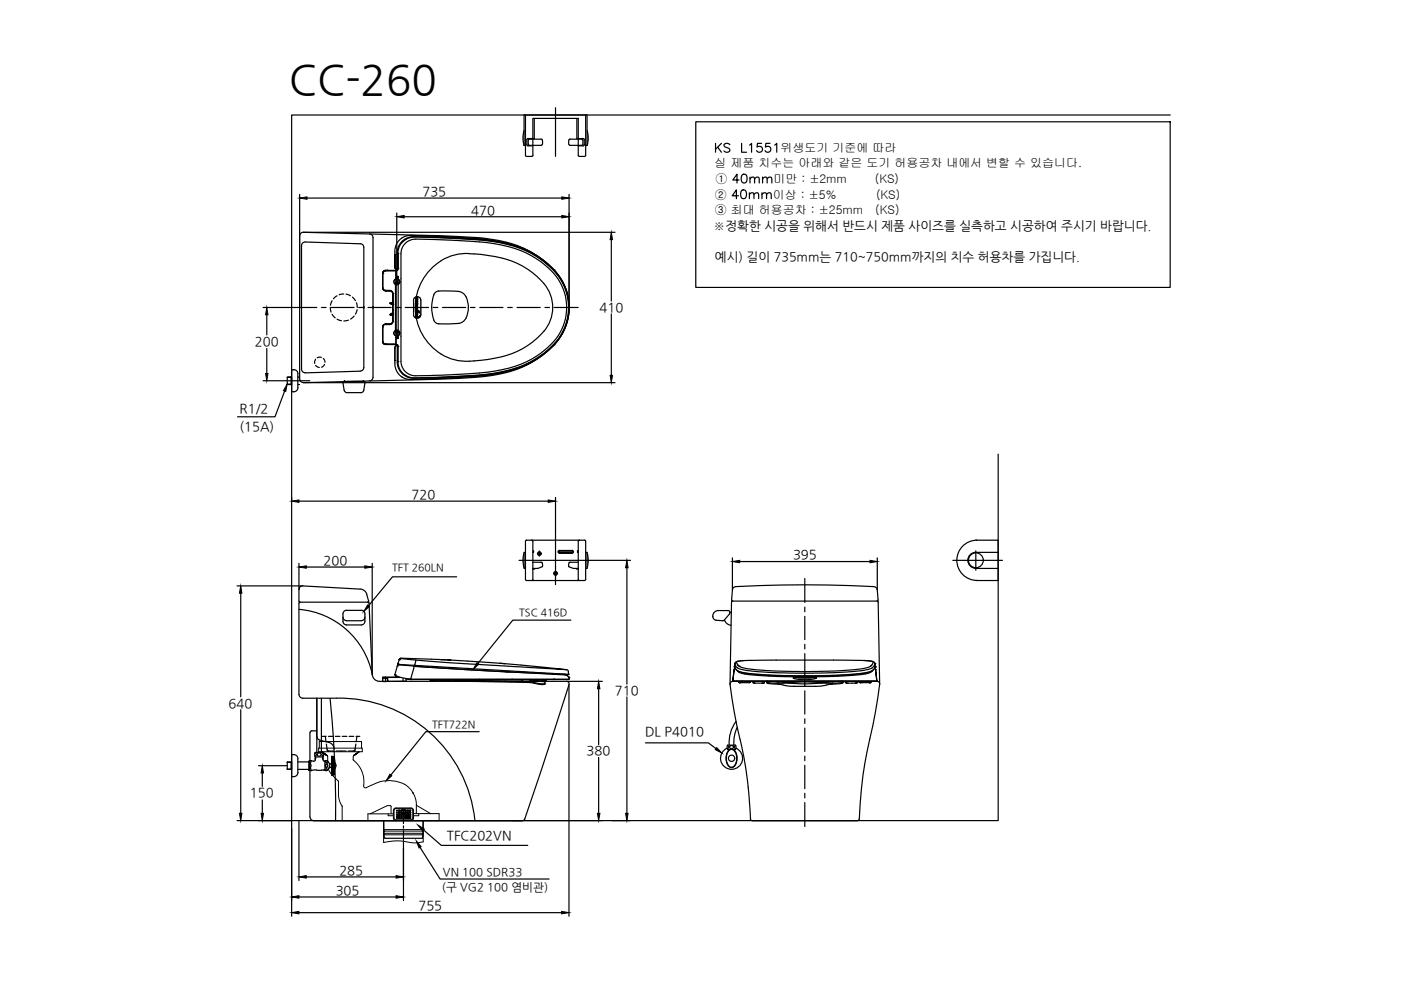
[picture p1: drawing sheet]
<svg xmlns="http://www.w3.org/2000/svg" width="297mm" height="210mm" viewBox="0 0 297 210" stroke-linecap="round" stroke-linejoin="round" font-family="sans-serif">
<!-- layer: 0 -->
<g fill="none" stroke="#000" stroke-width=".25">
<path d="M63.5 41.2v23.9M64.4 49.3h66M65.1 42h54M81.1 58h.1M81.1 58v3M81.2 58v3M81.7 57.4l-.4 .1-.2 .5M81.7 57.4h.1M81.7 57.3v.1M81.7 57.4h2.2M81.7 57.3a.62 .62 0 0 0-.6 .6M81.7 57.4l-.4 .3-.1 .3"/>
<path d="M81.7 57.3a.62 .62 0 0 0-.6 .7M82 57.3h-.3h.5M82.1 57.3h.1M82.2 57.3h.1M82.2 57.3h-.2M83.7 56.4v-2.4v2.5M83.7 56.4h.1M83.7 54h.1M83.9 57.4l.1-.1v1.3M83.9 57.4l.1 1.2M83.9 57.1l.2 .1M84 58.8v1"/>
<path d="M84 57.3l-2.3 .1M84 58.8h.1M84 58.6h.3l.1 .4M84 58.8h.2M84.1 59.9l.2 .1M84.1 57.2h.2M84.1 45.2v14.5M84.2 58.7l-.2 .1M84.2 57l.1 .2h-.2M84.2 57v-3.4a3.5 3.5 0 0 1 4.1-3.4l5.9 .2a78.6 78.6 0 0 1 13.6 1.4 18.4 18.4 0 0 1 11.5 8 12.4 12.4 0 0 1 1.3 5.4M84.2 58.8v1h-.2v.1v-.1M84.2 58.8h.2"/>
<path d="M84.2 57h-.4l-.1-.6 .1 .6 .3 .2M84.2 57h.2M84.2 57.3h-.2M84.3 60h.1M84.4 58.6h-.2M84.4 53.7v3.2zM84.4 56.9h.1M84.4 56.9l-.1 .4zM84.4 53.7h.1M84.4 58.7l-.4 .1M84.4 58.7l-.2 .1M84.4 58.7h.1"/>
<path d="M84.4 58.6h.1M84.4 59v12.4v.3l-.5 .2 .1 1.2M84.4 59.8h-.2l.1 .2M85.7 46h33.4M85.9 51.6a3.2 3.2 0 0 1 2.2-.9l11.2 .4a44.4 44.4 0 0 1 11 2 15.8 15.8 0 0 1 9.1 8.2 11.1 11.1 0 0 1-3.9 13 22 22 0 0 1-12.3 4.6l-7.5 .6-7.6 .2a3.1 3.1 0 0 1-3.1-3.1v-22.8a3.1 3.1 0 0 1 .9-2.2zM86.1 50.7l1.3-.4a127.4 127.4 0 0 1 18.9 1.2 18.8 18.8 0 0 1 12.8 8.1 11.5 11.5 0 0 1-3.6 15.2 22.9 22.9 0 0 1-12.5 4.6 179.5 179.5 0 0 1-16 .6 3.4 3.4 0 0 1-2.6-3.3M86.1 50.7a3.5 3.5 0 0 0-1.7 3M86.1 50.7l-.9 .8M87.1 49.9h.2h-.2a3.4 3.4 0 0 0-3.4 4.1M87.3 49.9l14.4 .8M87.3 49.9h.1M101.7 50.7h.1"/>
<path d="M101.7 50.7a35.5 35.5 0 0 1 6.9 1.2M108.6 51.9h.1M108.6 51.9a19.7 19.7 0 0 1 8.9 5.3M117.5 57.3h.1M117.5 57.3a11.5 11.5 0 0 1 0 15.8M117.5 57.3a11.5 11.5 0 0 1 3.2 7.9M120.7 41.2v23.8M129.6 50.8v13M55.8 65.2h6.2M56.6 66.7v4.3M56.6 73.9v5.3M81.1 72.4a.62 .62 0 0 0 .6 .6"/>
<path d="M81.1 61h.1M81.1 72.4h.1M81.1 72.4l.2 .4 .4 .2M81.1 69.3h.1M81.1 61l.1 .4 .5 .3M81.1 69.3v3.1M81.1 61l.2 .4 .4 .2M81.2 69.3v3.1M81.2 72.4l.2 .4 .3 .1M81.2 61l.2 .4 .3 .2M81.7 73h.1M81.7 72.9v.1"/>
<path d="M81.7 68.7l-.4 .2-.2 .4M81.7 68.7h.9h-.9M81.7 68.7h.1M81.7 68.7v.1M81.7 61.7h.9h-.9M81.7 61.7l.9-.1a.72 .72 0 0 1 .7 .7M81.7 61.7h.1M81.7 73h2.3M81.7 72.9h2.2M81.7 68.8h.9M81.7 68.8l-.4 .3-.1 .2M82 73h.1"/>
<path d="M82.1 73h.1M82.2 73h.1M82.6 68.7h.1M82.6 61.7a.58 .58 0 0 1 .7 .6M82.6 61.7h.1M82.6 61.6v.1M82.7 61.6l.5 .4M82.7 66.8h.1M82.8 66.7h.1M82.7 64.3h.1M82.7 64.2h.1M82.7 66.7v.1"/>
<path d="M82.8 64.3l.5 .3M82.8 64.4l.3 .2M82.8 66.8h.1M82.8 64.3h-.1M82.8 66.7v.1M82.8 66.8h-.1M82.8 64.3h.1M82.8 66.6l-.1 .1M82.8 64.3l.5 .2M82.8 66.6h.1M82.8 66.8h.4M82.8 64.2h-.1"/>
<path d="M82.8 64.2h.1M82.8 66.8h.3M82.8 64.2v.1M82.8 64.2h.3M82.8 64.2l-.1 .1M83.1 66.4h.1M83.1 64.6h.1M83.1 66.4l-.3 .2M83.1 64.2h.1M83.1 68.5l.2-.4-.2 .4-.4 .2M83.1 61.9l.2 .4M83.1 64.2h-.3h.3"/>
<path d="M83.1 66.8h.1M83.2 64.2h.1M83.2 66.8h.1M83.2 64.3v.1M83.2 64.3h.1M83.2 66.7l-.1 .1M83.2 66.7v.1M83.2 66.8h-.1M83.2 64.2v.1M83.2 66.6v.1M83.2 64.4h.1M83.2 66.7h.1"/>
<path d="M83.2 66.4h-.1M83.2 66.4h.1M83.2 64.6h.1M83.2 66.6h.1M83.3 68.1h.1M83.3 68.1l-.1 .3M83.3 66.4h.1M83.3 65.7h.1M83.3 62.3l-.1 2.1M83.3 64.8v.8M83.3 64.6h.1M83.3 62.3h.1"/>
<path d="M83.3 63.9v4.2M83.3 64.3v.1M83.3 66h.1M83.3 66.4l-.5 .3M83.3 66.6h-.1M83.3 68.1a.59 .59 0 0 1-.7 .6M83.3 68.1l-.2 .4-.5 .2M83.3 62.3v5.8M83.7 73.9v3a3.4 3.4 0 0 0 1.6 3.1M83.7 76.4h.1M83.7 73.9h.1M83.8 60.1v10.2"/>
<path d="M83.9 70.3l.1 .1M83.9 60.1h.1M83.9 60.1v10.2M84 71.6h.1M84 71.6l.2 .1M84 70.3v.1zM84 70.5v1.1M84 73.1h.3l.1 .4M84 71.8v1.3M84 70.4h.1M84 60h-.1v.1M84 60h.4"/>
<path d="M84 70.3h.4l-.4 .1M84.1 73.2h.1M84.1 73.2l-.3 .1-.1 .6M84.1 73.2l-.2 .1M84.1 73.2h.2l-.1 .1M84.1 70.4l-.1 .1h.2v1M84.1 70.4l-.1 .1M84.1 73.2h.2M84.1 71.7h.1M84.1 60h.3M84.1 71.7h.3M84.2 60h.2"/>
<path d="M84.2 71.7h.2M84.2 71.5l.2 .2M84.2 73.1l.2 .4M84.2 73.3h.1M84.2 73.3l-.4 .1-.1 .5M84.2 71.5l-.2 .1 .1 .1M84.2 71.5h.2M84.3 70.4l-.1 .1h.2M84.3 70.4h.1M84.3 70.4h-.2M84.4 73.5v3.2M84.4 76.7h.1"/>
<path d="M84.4 73.5h.1M84.4 76.7v.1M84.4 71.7h.1M84.4 60.1h-.4v10.2h.4M84.4 70.4h.1M85.2 79.9l.1 .1M86 79.6l.2 .1M108.6 78.5a45.5 45.5 0 0 1-11.7 1.6l-9.6 .4M108.6 78.5h.1M117.4 73.1a21.9 21.9 0 0 1-14 6.3l-6.2 .5-6.9 .2a9 9 0 0 1-4-.2 3.5 3.5 0 0 1-2.1-3.1v-3.5M117.5 73.1h.1M117.5 73.1a19.7 19.7 0 0 1-8.9 5.4"/>
<path d="M120.6 65.2l-.1 1.5a11.6 11.6 0 0 1-3.1 6.4M120.7 65.2a11.5 11.5 0 0 1-3.2 7.9M129.6 66.5v13.1M55.8 80.7h5M60.4 82.9l-2.1 5.5h-7.9M64.4 81.1h66M85.3 80l.9 .4 .8 .1M87 80.5h.1M87.1 80.5h.2M87.3 80.5h.1M63.4 119.4v5.5M78.9 119.4v23.5"/>
<path d="M126.4 118.8h7.3M155.3 118.3v6.7M156.8 119.1h27.7M186 118.3v6.7M50.3 124.2h13.8M51 125.8v21.9M63.4 129.2a17.3 17.3 0 0 1 15.6 14.3 1.56 1.56 0 0 0 1.5 1l39.9 .1 .2 .6-6.1 19-3.2 9.4-.5 .4M63.6 127.7l-.2 .2v19.3a.77 .77 0 0 0 .8 .8h7.2M64.2 124.2l12.1 .7M64.2 124.2l-.4 .1-.4 .5v2.6l.2 .3h14.4M64.9 120.2h12.5M76.4 124.9a1.56 1.56 0 0 1 1.4 1.1"/>
<path d="M77.8 126l.3 1.4M78 127.7l.3 .2 .6 15.1M78.2 127.4l-.3 .3M84.6 139.9h.1M84.6 139.8h.1M84.6 139.9l-.2 .9M84.6 139.8l.4-.2 10 .3M84.7 139.7l-.1 .1M84.7 139.7l-.1 .2M84.7 139.7h.1M85 139.6h.1M85 139.6l3.1 .4"/>
<path d="M85 139.6l-.3 .1M88.1 140l7.6 .5 24.4 1.5-13-1.3M88.1 140l-.2 1.1M93.6 139.9l-.1-.1 2.1 .2-.6-.1M95.6 140l11.5 .7M96.8 122.3h-13.6l-5.1 6.1M132.9 120.4v24.7M155.1 127.2l.2 .2-.2 .3-.3 17.4a126.4 126.4 0 0 0 2.8 14.6l.9 6.2 .6 7.7M155.3 127.4h30.7M156 124.4a266.6 266.6 0 0 1 29.5 0l.4 .4 .1 .3 .2 2.1M156.1 124.4a.77 .77 0 0 0-.8 .7l-.2 2.1M186 127.4l.2 .3 .3 17.4"/>
<path d="M186.2 127.2l-.3 .2M51 150.5v21.9M66.1 155h1.1M66.1 154.9l-.4 .4v17.9a.77 .77 0 0 0 .8 .8M67.2 148v8.2M67.2 156.2a.77 .77 0 0 0 .6 .7M67.8 156.9l1.9 .5a1.56 1.56 0 0 1 1.1 1.4M70 148.1a226.7 226.7 0 0 1 1.1 25.9M71.4 148a28.9 28.9 0 0 1 29.3 26M81.1 143.8v.7zM81.1 143.7h.1M81.1 143.8h.1"/>
<path d="M81.1 143.7h.7M81.1 144.5h.6M81.2 143.7l-.1 .1M81.7 143.7h.1M81.7 143.7l-.6 .1M81.7 143.6v.1M81.9 143.7h.1M82 143.7h-.3h.3M82 143.7l-.3 .1v.7M82 143.7l.2 .2M82 143.8l.1 .1M82 143.7h.1"/>
<path d="M82.2 143.9v.4M82.2 144.5h.1M82.2 144.5h-.5M82.2 144.3v.2M82.2 144.3h.1M82.2 143.9v.6M83.7 143l.3 .3 1 .3 2.1 .4M83.7 143h.1M83.9 143.6h.1M83.9 143.5h.1M83.9 143.5v.1M83.9 143.3v.2"/>
<path d="M84 143.6h.1M84 143.4l-.1 .1M84.2 141.2l.4-.2 7.1 .5M84.2 141.2l-.5 1.8M84.3 141.2h.1M84.3 143.5l-.3 .1M84.4 140.8l-.2 .4M84.4 140.8h.1M84.4 140.8l3.5 .3M84.4 140.6v.2M84.5 143.6h-3.4M84.8 143.6l-3.7 .1"/>
<path d="M85.5 144.4l-3.3 .1M85.5 143.8v.6M86.5 144l.5 .1M86.9 144.1l-.8-.1v.4h-.6M87 144.1h.1M87 144.1h.3h-.2M87.1 144.1h.1M87.9 141.1l32.6 1.9M87.9 141.1h.1M90.6 141.5l11.1 .6M91.2 144.1h.1M91.2 144.1v.1"/>
<path d="M91.2 144.2h2.6v.2M91.2 144.2l.1 .1M91.3 144.3l2.5 .1M91.3 144.3h.1M91.4 144.3h.1M91.7 141.5l-3.9-.2-.7 2.7M91.7 141.5h.1M91.7 141.5l9.9 .6M93.8 144.4h.1M93.9 144.4l17.7 .3M95.1 144.1l.3 .2M95.2 144.2h-1.4l1.4 .1"/>
<path d="M95.5 144.3h.8M96.5 144.3l15.4 .2 3.6 .5M96.6 144.2l18.9 .4M96.7 144.1l-.4 .2M96.7 144.1h.1M101.6 142.1l5.6 .3M101.7 142.1l6.3 .4M105.6 144.1l5 .1M106 140.6l1.1 .1M108 142.5l-.8-.1 12.4 .6M108 142.5l12 .6M109.9 142.3l.1 .3"/>
<path d="M110.6 144.1l.2 .3 .7 .1M111 142.5l-.1 .1M111.1 142.4l-.1 .1M111.6 144.7h.3M111.8 144.7h.1M111.8 144.7h.2M111.9 144.7h.1M111.9 144.5h.3M112.2 144.5h.1M112.5 144.2l2.1 .1 1.1-.1-.2 .4M112.6 144.1l-.4 .4M115.5 145h.1"/>
<path d="M115.5 144.6l-.2 .5-3.2-.4M115.7 144.2h.1M115.8 144.1h.1M117.5 144h.1M117.5 144v.1M119.6 143l.4 .1M119.6 143h.1M119.6 143l.5 .1M119.7 143h.1M120 143.1h.1M120.1 143.1h.1M120.1 143.1l.3 .3"/>
<path d="M120.2 142l.3 .3M120.2 144.5h7.5M120.4 143h.1M120.4 143.4l.2 .3M120.4 143.4h.1M120.5 143h.1M120.5 142.3v.7M120.6 143.7h.1M120.6 145.2v49.1M120.6 143.7l.1 .3h-33.6M120.7 144l-33.4 .1M126.9 146v11.9"/>
<path d="M132.9 147.8v24.6M136.8 157.5h13.4l1.6 1.2M155.3 144.5h30.7l.4 .1 .1 .5M155.3 144.5l-.4 .1-.1 .5M155.4 144.4l.2-2.4-.2 2.4M155.4 144.4h.1M155.4 144.4v.1M155.4 144.4h30.5M155.4 144.5h.1M155.7 141.4h.1M155.7 141.4l.3 .5 .6 .5 1.7 .4 5.6 .4 6.7 .2M155.8 140.7l.3 .7a3.4 3.4 0 0 0 2.2 .8l4.6 .4 5.8 .1 7.7-.1 4.5-.2a7.6 7.6 0 0 0 4.2-1l.4-.7 .1 .7"/>
<path d="M155.8 140.7h.1M155.8 140.7l-.1 .7 .1-.7M155.8 141.7l-.2 .3 .3-.3M156.1 152.9a7.5 7.5 0 0 0-1.5 5.1M156.3 154.2l-.6 1.8-.1 2M156.4 142.3a4.5 4.5 0 0 0 3 .8l6.8 .4 4.4-.1M156.5 144.5l.1 .2M156.6 144.7h.1M156.7 144.7h.2M156.7 141.3h.1M156.8 144.7h.1M156.9 144.7h.1"/>
<path d="M156.9 144.7h2M157.6 140.1l-1.4 .2-.4 .4M158.8 144.7h.1M159.2 140h24.1l1.8 .3-.1 .4-.4 .5a4.8 4.8 0 0 1-2.9 .7l-5.1 .4-4.9 .1-7.1-.1-3.9-.3a10.4 10.4 0 0 1-4-.7M159.2 140l-1.9 .1-1.1 .2 .1 .5 .4 .5M159.2 140h.1M159.3 144.5l-.4 .2M159.5 144.5l.4 .3M159.7 144.8h.1M159.9 144.8h.1M159.9 144.8h1.9M161.8 144.8h.1"/>
<path d="M162.2 144.5l-.4 .3M162.5 144.5h.1M162.5 144.5v.1M162.5 144.7l1.9 .2 5.6 .1 6.9-.1 1.8-.2M162.5 144.7h.1M162.6 144.7l.5 .2 1.9 .2M163.1 144.5l1.7 .1M164.8 144.6h.1M165 145.1l3.4 .4M165 145.1h.1M168.2 143.5l.4 .1a.21 .21 0 0 1-.3 .2 .21 .21 0 0 1-.1-.3zM168.5 143.9l1.5 .2h1.7l1.1-.2"/>
<path d="M168.6 143.6h4l-1.1 .2zM170.6 143.4l2.4 .1M176.1 145.1h.2M176.1 145.1l-2.4 .4h-5.5M176.3 145.1h.1M178.2 144.5l-3.3 .2-3.5-.1-5 .1-1.6-.1M178.2 144.5h.1M178.7 144.6l-.2 .3-2.2 .2M178.8 144.5l-.1 .2M179.1 144.5l.4 .3M179.3 144.8h.1M179.5 144.8h.1"/>
<path d="M179.5 144.8h1.9M181.3 144.8h.1M181.4 144.8h.1M181.6 144.8h.1M181.6 144.8h-.2M181.8 144.5l-.2 .3M182 144.5l.2 .2M182.2 144.7h.1M182.2 144.7h.2M182.4 144.7h.1M182.4 144.7h2M183.2 140l1.9 .3 .4 .4"/>
<path d="M184.5 144.7h.1M184.4 144.7h.1M184.6 144.7h-.1M184.8 144.5l-.3 .2M184.9 142.3a4.5 4.5 0 0 1-3 .8l-8.9 .4M185.4 141.7l.2 .3M185.5 140.7h.1M185.5 140.7l.1 .7M185.6 141.4a2.29 2.29 0 0 1-2.2 1.3l-4.3 .4-6.4 .2-8-.1-6.8-.5a2.24 2.24 0 0 1-2.2-1.3M185.6 141.4l-.8 .9-1.8 .5-5.5 .4-6.9 .2M185.6 141.4h.1M185.6 142l.3 2.4z"/>
<path d="M185.6 142h.1M185.8 144.5h.1M185.9 144.4v.1M185.9 144.4h.1M185.9 144.4l-.1 .1M186.5 145.1a186.7 186.7 0 0 1-3.1 16.7 94.1 94.1 0 0 0-1.2 11.8M50.3 174h11.5M54.8 162.3h6M55.6 163.9v2.8M55.6 169.6v2.8M61.8 174.1v20.2M63.4 174.1v12.6"/>
<path d="M66.5 174h61.2M81.4 174v1.9h.1M81.4 177h.2M81.4 176.7h.1M81.4 177l.1 .7h8l.2-.5v-.2h-.2M81.6 176.2h-.2v.5M85.5 178.5v8.2M89.5 176.2h.2v.5h-.2M89.7 174v1.9h-.2M89.8 176l3.8 3.2h18.3M126.9 160.6v11.8M129.7 174h4"/>
<path d="M159.1 173.6l.4 .4h22.3l.4-.4M63.4 193.5h55.7M64.9 185.9h19.1"/>
<circle cx="84.1" cy="59.7" r=".62"/>
<circle cx="84.1" cy="70.6" r=".62"/>
<circle cx="172.9" cy="143.7" r=".2"/>
</g>
<!-- layer: 3 -->
<g fill="none" stroke="#000" stroke-width=".25">
<path d="M147.5 25.8h100.6v35.1h-100.6zM63.5 50v30.3l.3 .6 .5 .2M63.5 50l.3-.5 .5-.2 29 .7 8.3 .4a23.5 23.5 0 0 1 15.6 6.6 11.4 11.4 0 0 1-.8 17.2 22.5 22.5 0 0 1-14 5.7l-9.1 .5-29 .7M77.1 52.4a.74 .74 0 0 0-.7-.7l-11.7-.4-.4 .1-.3 .3-.1 26.6 .3 .5 .5 .2M77.1 52.5v25.4a.77 .77 0 0 1-.7 .8M78.3 49.6a.77 .77 0 0 1 .8 .8v29.6a.77 .77 0 0 1-.8 .8M99.5 53.8h1M99.5 53.8a11.3 11.3 0 0 0-11 14.6 11 11 0 0 0 12 8.1l3.1-.3 3-.6M100.5 53.8l.8 .1a19.8 19.8 0 0 1 14 6.2 8 8 0 0 1-1.5 11.6 16.7 16.7 0 0 1-7.2 3.9M66.9 76.2l-.2 .8M66.9 77.5l.8 .4M68.1 75.8l-.8 .1"/>
<path d="M68.5 76l.3 .4 .1 .4M68.8 77.3l-.6 .6M76.4 78.7l-11.7 .4M97.2 61.8l-3.6-.1a1.43 1.43 0 0 0-1.8 1.3 7.8 7.8 0 0 0 .3 5.2l.9 .5 4.2-.1a2.47 2.47 0 0 0 2-2.5 4.2 4.2 0 0 0-1.2-4.1l-.8-.2M61.8 175.7v15.2M85.5 179.9v11M89.1 179.7l4.2 6.7h23.1M63.4 190.2h20.6"/>
<circle cx="84.1" cy="59.7" r=".62"/>
<circle cx="84.1" cy="70.6" r=".62"/>
<circle cx="85.6" cy="172" r=".46"/>
</g>
<!-- layer: 2 -->
<g fill="none" stroke="#000" stroke-width=".25">
<path d="M151.7 30.4v1.9M152.2 31.2l.8 1.1M153 30.4l-1.3 1.2M154.7 30.7a.7 .7 0 0 0-.6-.3 .7 .7 0 0 0-.6 .4l.2 .3 .9 .4 .1 .5a.81 .81 0 0 1-1.2 0M156.7 38.2h-1.3l.9-1.3v1.9M157.2 30.4v1.9h1.1M157.4 37a.62 .62 0 0 1 .9 .3 .95 .95 0 0 1-.6 1.5 1.19 1.19 0 0 1-.3-1.8zM158.9 30.8l.4-.4v1.9M159 37.9l.5-.4 .4 .1 .1 1.2M159 37.5v1.3M160 37.9l.4-.4 .5 .1 .1 1.2M161.5 30.4h-.9l-.1 .8a.66 .66 0 0 1 1 0 .66 .66 0 0 1-.1 1 .66 .66 0 0 1-1-.3"/>
<path d="M161.7 37.9l.4-.4 .5 .1 .1 1.2M161.7 37.5v1.3M162.7 37.9l.4-.4 .4 .1 .1 1.2M163.3 30.4h-.9l-.1 .8a.65 .65 0 0 1 1 0 .65 .65 0 0 1-.1 1 .65 .65 0 0 1-1-.3M164.2 30.8l.5-.4v1.9M156.6 41.5h-1.4l.9-1.2v1.8M157.3 40.3a.61 .61 0 0 1 .9 .3 .94 .94 0 0 1-.6 1.5 1.19 1.19 0 0 1-.3-1.8zM158.9 41.2l.4-.3 .5 .1 .1 1.1M158.9 40.9v1.2M159.9 41.2l.4-.3 .4 .1 .2 1.1M161.6 41.2l.4-.3 .4 .1 .1 1.1M161.6 40.9v1.2"/>
<path d="M162.5 41.2l.5-.3 .4 .1 .1 1.1M68.4 156.1h.8M69 156.1l.1 1.2M69.2 157.8l.2 1.3 .4 .1h1M69.4 159v.2h.2M69.6 156.1h1M71.1 156.1h1M71.3 159.2h2.1M72.6 156.1h.9M74 156.1h1M75.3 159l-.1 .2h-.2M75.4 157.8l-.1 1.2-.2 .2h-1.2"/>
<path d="M75.5 156.1h.8M75.7 156.1l-.2 1.2"/>
</g>
<!-- layer: 5 -->
<path d="M70 65.2l.2 1M70.4 63.8l-.3 .9M70.4 66.6l.7 .8M71.4 62.7l-.7 .7M71.5 67.7l.9 .3M72.9 62.3l-1 .2M73.4 62.4l.9 .3M73.9 67.9l-1 .2M74.7 63l.7 .8M75.1 67l-.8 .6M75.6 64.2l.1 1M75.7 65.7l-.3 .9" fill="none" stroke="#000" stroke-width=".25"/>
<!-- layer: 0 -->
<g fill="#000" stroke="#000" stroke-width=".21">
<path d="M63.5 42l1.6-.3v.5zM84.1 46l1.6-.3v.5zM119.1 45.7l1.6 .3-1.6 .2zM119.1 41.7l1.6 .3-1.6 .2zM129.6 49.3l.3 1.5h-.5zM56.6 65.2l.2 1.5h-.5zM56.3 79.2h.5l-.2 1.5zM129.4 79.6h.5l-.3 1.5zM60.9 81.4l-.3 1.6-.5-.2zM63.4 120.2l1.5-.2v.5zM77.4 120l1.5 .2-1.5 .3zM155.3 119.1l1.5-.3v.5z"/>
<path d="M184.5 118.8l1.5 .3-1.5 .2zM51 124.2l.3 1.6h-.5zM77.9 128.3l.4 .3-1.2 1zM132.9 118.8l.3 1.6h-.6zM126.9 144.5l.3 1.5h-.5zM152 158.5l1 1.2-1.4-.8zM50.8 172.4h.5l-.3 1.6zM55.4 172.4h.5l-.3 1.6zM55.6 162.3l.3 1.6h-.5zM88.6 174.9l1.4 .9-.4 .4zM126.7 172.4h.5l-.3 1.6zM132.6 172.4h.6l-.3 1.6z"/>
<path d="M61.8 193.5l1.6-.3v.6zM63.4 185.9l1.5-.2v.5zM84 185.7l1.5 .2-1.5 .3zM119.1 193.2l1.5 .3-1.5 .3z"/>
</g>
<!-- layer: 6 -->
<g fill="none" stroke="#000" stroke-width=".25">
<path d="M248.1 24.4h-186.3v149.6h149.8v-77.7M154.2 158.6a2.34 2.34 0 0 0-.9 3.6 2.34 2.34 0 0 0 3.6 0 2.34 2.34 0 0 0-.8-3.6M154.2 158.1l.3 .3-.3 .4M154.3 158h1.6M154.3 158.9h.4M154.3 158l-.2 .4 .2 .5M154.4 159.2a.91 .91 0 0 1 1-.4 .91 .91 0 0 1 .7 .8 2.64 2.64 0 0 1-.6 3 .97 .97 0 0 1-1.3-.7 2.98 2.98 0 0 1 .2-2.7zM154.5 159.2a.86 .86 0 0 1 .9-.2 .86 .86 0 0 1 .6 .7 2.43 2.43 0 0 1-.7 3 1.3 1.3 0 0 1-1.3-1.5l.1-1.2zM155.9 158l.1 .7-.1 .2h-.4M156 158.1l-.3 .3 .3 .4"/>
<circle cx="155.1" cy="158.4" r=".38"/>
<circle cx="155.1" cy="160.8" r=".67"/>
</g>
<!-- layer: 1 -->
<g fill="none" stroke="#000" stroke-width=".25">
<path d="M117.8 22.8v10.4M61.1 80.7h4.6M61.8 105.5v.7M63.4 106.3h52.8M110.1 118.8h16.2M113.9 117.4h.9M114.3 116.8v1.1M117.8 105.5v8.1M117.8 113.6v10.4M202 118.8h10.5M206.9 116.8v4.1M117.4 121.6h.8"/>
<path d="M68.2 159.4l1.1 .8-1-.8M76.1 159.4l-1.1 .8M75 160.2l1.1-.8-1.1 .8M87.6 168.1v.1"/>
<circle cx="84.6" cy="172.3" r=".12"/>
<circle cx="84.6" cy="172.6" r=".12"/>
<circle cx="84.6" cy="173.4" r=".12"/>
<circle cx="84.6" cy="173" r=".12"/>
<circle cx="84.6" cy="171.9" r=".12"/>
<circle cx="85.1" cy="171.9" r=".12"/>
<circle cx="85.1" cy="172.6" r=".12"/>
<circle cx="85.1" cy="172.3" r=".12"/>
<circle cx="85.1" cy="173" r=".12"/>
<circle cx="85.1" cy="173.4" r=".12"/>
<circle cx="85.6" cy="171.9" r=".12"/>
<circle cx="85.6" cy="172.6" r=".12"/>
<circle cx="85.6" cy="172.3" r=".12"/>
<circle cx="85.6" cy="173.4" r=".12"/>
<circle cx="85.6" cy="173" r=".12"/>
<circle cx="86" cy="172.6" r=".12"/>
<circle cx="86" cy="173" r=".12"/>
<circle cx="86" cy="171.9" r=".12"/>
<circle cx="86" cy="172.3" r=".12"/>
<circle cx="86" cy="173.4" r=".12"/>
<circle cx="86.5" cy="172.6" r=".12"/>
<circle cx="86.5" cy="171.9" r=".12"/>
<circle cx="86.5" cy="172.3" r=".12"/>
<circle cx="86.5" cy="173" r=".12"/>
<circle cx="86.5" cy="173.4" r=".12"/>
<circle cx="86.9" cy="172.3" r=".12"/>
<circle cx="86.9" cy="172.6" r=".12"/>
<circle cx="86.9" cy="173" r=".12"/>
<circle cx="86.9" cy="171.9" r=".12"/>
<circle cx="86.9" cy="173.4" r=".12"/>
</g>
<path d="M61.8 106.3l1.6-.3v.5zM116.2 106l1.6 .3-1.6 .2z" fill="#000" stroke="#000" stroke-width=".21"/>
<!-- layer: 4 -->
<g fill="none" stroke="#000" stroke-width=".25">
<path d="M111.1 27.7l-.2 1.6 .2 1.5M111.4 24.4v8.5l.3 .3h1l.3-.3M111.4 30.8h-.3v-6.4h13.4v6.4h-.3M111.7 29.6l.1 1.3h1.2M112.2 29.5h2.5M112.2 29.5l-.2 .2v.9l.2 .2M113 32.9v-7.8h9.6v7.8l.2 .3M113.3 25.1v4.3h-1.4l-.2 .2M114.7 29.5l.3 .4v.8M114.9 30.7l-.2 .1h-2.5M120.7 30.7l.2 .1M120.9 29.5h2.4"/>
<path d="M120.9 29.5a.9 .9 0 0 0-.3 1.2M122.3 25.1v4.3h1.4l.2 .2M123.3 29.5l.3 .2-.1 1-2.6 .1M123.9 29.6l-.1 1.3h-1.2M124.2 24.4v8.5l-.3 .3h-1.1M124.5 27.7l.2 1.6-.2 1.5M61.7 79.9v1.6M61.8 79.9l-.9 .1 .9-.1M61.8 80v1.5M62.3 78.4h-.5v4.7h.5M62.3 78.4a.86 .86 0 0 1 .9 .8M62.3 78.4h.1"/>
<path d="M63.1 79.2v3M63.1 79.9h.4M60.9 80v1.4M61.8 81.5l-.9-.1 .9 .1M62.3 83.1h.1M63.1 81.5h.4M63.2 82.2a.86 .86 0 0 1-.9 .9M111.1 117.2l-.2 1.6 .2 1.6M111.4 117.1h-.3v3.4h.3M111.6 114.5h12.3M111.7 114.5l-.3 .3v8l.3 .3 12.4-.1 .1-8.2-.3-.3M112.8 114.5l.2 .3"/>
<path d="M113 119.2h1.7l.2 .1 .1 .5-.1 .4-.9 .3h-1M113 116.8h.1v.3h-.1M113 114.8v8.1M118.5 116.9h2.8l.1 .1-.1 .2-2.7-.1zM118.6 117.3h2.7M118.6 117.3l-.3-.3 .3-.3h2.7a.3 .3 0 0 1 .3 .3 .3 .3 0 0 1-.3 .3M120.9 119.2h1.7M120.9 119.2l-.3 .4 .1 .6M122.6 116.8h-.2v.3h.2M122.8 114.5l-.2 .3v8l.2 .3M124.2 117.1h.3v3.4h-.3M124.5 117.2l.2 1.6-.2 1.6"/>
<path d="M206.9 117.1h4.7M206.9 114.5h4.7v8.6h-4.7M206.9 117.1a1.7 1.7 0 0 0-1.7 1.7 1.7 1.7 0 0 0 1.7 1.7M207.1 114.5a4.3 4.3 0 0 0-4.2 4.3 4.3 4.3 0 0 0 4.2 4.3M113 122.8l-.2 .3M113.4 120.5v.2h-.4M120.7 120.2l.9 .3h1M122.2 120.5v.2h.4M206.9 120.5h4.7M62.3 160h-.5v4.7h.5M62.3 160a.86 .86 0 0 1 .9 .9M66.8 159.7l.3 .3-.3 .3"/>
<path d="M67.2 159.5h-.3l-.2 .2 .2 .8M67.2 148v11.5h1.3l.1 .5-.1 .5M68.1 148v11.5M68.6 159.7l-.4 .3 .4 .3M60.9 163.1h.9M60.9 161.6v1.5M61.7 161.5v1.6M61.8 161.5l-.9 .1M63.1 161.5h2.4M63.1 160.9v2.9M63.2 163.8a.86 .86 0 0 1-.9 .9M65.5 161.4v1.9v-.2h-2.4"/>
<path d="M65.5 163.3l.4 .1 1.2-.1M65.6 163.3l.2-.4 .1 .5M65.7 162a.37 .37 0 0 1 .2 .3 .37 .37 0 0 1-.2 .4zM65.9 161.3l-.1 .5-.2-.5M66.9 160.5l-.1 .3M66.9 160.8l-.1 .2M68.4 160.5l.1 .3M68.4 160.8l.1 .2M68.5 161.1v-.6h-1.7l.1 .6a.62 .62 0 0 1-1 .1l-.4 .2M68.5 161l.3 .4M68.6 163.3h.3M68.6 163.3h-1.5"/>
<path d="M68.7 161.4l.1 .1M68.8 163.2h.1M68.8 161.5h.1M68.8 163.2l-.1 .1M68.8 163.2v.1M68.9 161.4l-.1 .1M69 161.3l.2 .4 .2-.4M69.1 162a.36 .36 0 0 1 .3 .3 .36 .36 0 0 1-.3 .4zM69.4 163.4l-.2-.4-.2 .4M69.6 161.5l-.4-.2-.3 .1v1.9l.3 .1 .4-.2M69.6 161.5l.3 .4M69.9 162v.7h.4"/>
<path d="M69.9 162.7l-.3 .4M69.9 162h.4M69.9 161.9v.1M70.4 164.3h.1M70.4 160.4h-.1l.1 3.9M70.4 160.4h.3M70.4 161.6h.3M70.4 163.2h.3M70.4 161.4h.3M70.4 160.5h.3M70.4 160.4v3.9M70.4 164.2h.3"/>
<path d="M70.4 164.3h.4M70.4 164h.3M70.4 164.1h.3M70.4 163.7h.3M70.4 163.8h.3M70.4 163.6h.3M70.4 163.9h.3M70.4 160.8h.3M70.4 160.7h.3M70.4 160.6h.3M70.4 163.4h.3M70.4 163.5h.3"/>
<path d="M70.4 163.3h.3M70.4 162.9h.3M70.4 163h.3M70.4 163.1h.3M70.4 162.4h.3M70.4 162.5h.3M70.4 162.6h.3M70.4 162.7h.3M70.4 162.8h.3M70.4 162.3h.3M70.4 162.2h.3M70.4 162.1h.3"/>
<path d="M70.4 162h.3M70.4 161.9h.3M70.4 161.8h.3M70.4 161.7h.3M70.4 161.5h.3M70.4 161.3h.3M70.4 161.2h.3M70.4 161.1h.3M70.4 161h.3M70.4 160.9h.3M70.7 160.4l.2 .1M70.7 160.4v3.9"/>
<path d="M70.7 164.3h.1M70.8 160.5l.2 1.9-.2 1.8v-3.7M71 161.7l.2 .6M71.2 162.3l-.2 .7"/>
<circle cx="114.4" cy="117.4" r=".39"/>
<circle cx="114.4" cy="117.4" r=".2"/>
<circle cx="206.9" cy="118.8" r="1.58"/>
<circle cx="117.8" cy="121.6" r=".39"/>
<circle cx="117.8" cy="121.6" r=".2"/>
<circle cx="67.6" cy="160" r=".38"/>
</g>
<!-- layer: 3 -->
<path d="M88.3 178.3l1 1.2-.5 .3zM61.8 190.2l1.6-.3v.5zM84 189.9l1.5 .3-1.5 .2z" fill="#000" stroke="#000" stroke-width=".21"/>
<!-- layer: FAUCET -->
<g fill="none" stroke="#000" stroke-width=".25">
<path d="M73.1 80.7l-.4 .5 .3 1.5 .3 .5h3.2l.5-.2 .4-1.8-.2-.3h-4.2M77 80.7v.2M72.7 130.8a.81 .81 0 0 0 .8 .8h3.1a.77 .77 0 0 0 .8-.8M73.5 129.4h3.1M73.5 129.4a.77 .77 0 0 0-.8 .8v1.5a.77 .77 0 0 0 .8 .8h3.1a.77 .77 0 0 0 .8-.8v-1.5a.77 .77 0 0 0-.8-.8M121 131.5h-12.3l-7.4 9.2M151.1 130.6v.1M151.1 130.7a.77 .77 0 0 0 .8 .8l1.4 .1M153.6 131.4a1.6 1.6 0 0 0 1.4 1.2M154.4 129.5l.2 .1 .2 .2M154.4 129.5h-2.1a1.17 1.17 0 0 0-1.2 1.1M154.8 129.9l-1.2 1.6-.3 .1"/>
<path d="M155.1 129.8l-.3 .1M101.6 155.1h-11.3l-7.4 9.2"/>
</g>
<!-- layer: CENTER -->
<g fill="none" stroke="#000" stroke-width=".25">
<path d="M62.1 65.2h5.1M68.1 65.2h1M70.1 65.2h5M76 65.2h1M78 65.2h5M84 65.2h.9M85.9 65.2h5M91.8 65.2h1M93.8 65.2h4.9M99.7 65.2h1M101.7 65.2h4.9M107.6 65.2h1"/>
<path d="M109.6 65.2h4.9M115.5 65.2h1M117.5 65.2h5.1M170.6 122.7v5M170.6 128.7v1M170.6 130.7v4.9M170.6 136.6v1M170.6 138.6v4.9M170.6 144.5v1M170.6 146.5v4.9M170.6 152.4v1M170.6 154.4v4.9"/>
<path d="M170.6 160.3v1M170.6 162.3v4.9M170.6 168.2v1M170.6 170.2v5"/>
</g>
<!-- layer: CEN -->
<path d="M85.5 172.5v2.1M85.5 175.1v.5M85.5 176.1v2.1" fill="none" stroke="#000" stroke-width=".25"/>
<!-- layer: 0 -->
<g fill="none" stroke="#000" stroke-width=".21">
<path d="M67.5 158.6h9.3v.8h-9.3zM67.7 158.6v-1.4h9v1.4M68.2 159.4l1.1 .8 .2 .3a5.1 5.1 0 0 0 .3 3l.5 .7M76.1 159.4l-1.2 .9 .1 .9M70.3 164.2l1.5 1.5v3.4l.3 .9 .5 1-.1 3h20.6v-1.5h-5.4M75 161.2a6.3 6.3 0 0 1 2.2 5.7l.5 .1 2.9-1.3M80.6 165.7a5.9 5.9 0 0 1 7.4 3.4l.3 1.5M81.3 174v4.6a13.2 13.2 0 0 1 6.3 .1l2.1-.2v-4.5M81.4 175.9h8.3M81.4 176.2h8.3M81.4 176.9v.1M81.4 176.7h.1"/>
<path d="M81.5 176.7h8M81.6 177h7.9M82.3 172.6v.4h1.1M82.7 170.8h-.6l-3.6 1.8M82.7 170.8l.2 .2M82.9 171v1.6M83.4 172.6h-5.4v1.4M83.4 173.4l.2 .4 .3 .2M83.9 171.3l3.5 .1 .3 .4v1.7M83.9 171.5h3.2M83.9 171.4l-.3 .4v1.6l.3 .4M83.9 171.3l-.4 .3-.1 .2v1.7"/>
<path d="M87.1 171.4l.4 .4v1.6l-.2 .4h-3.4M87.7 173.5l-.3 .4-.3 .1M88.3 170.6v1.9M88.3 170.8l3.1 1.7M88.8 172.5v.5h-1.1M89.7 176.7h.1M89.7 176.9v.1"/>
<circle cx="84.2" cy="173.4" r=".12"/>
<circle cx="84.2" cy="172.3" r=".12"/>
<circle cx="84.2" cy="171.9" r=".12"/>
<circle cx="84.2" cy="172.6" r=".12"/>
<circle cx="84.2" cy="173" r=".12"/>
</g>
<!-- layer: FAUCET -->
<path d="M101.1 140.5l.4 .3-1.2 1.1zM82.7 164.1l.4 .4-1.2 1z" fill="#000" stroke="#000" stroke-width=".21"/>
<!-- layer: THIN -->
<g fill="none" stroke="#000" stroke-width=".25">
<path d="M87.7 63.5v.3M87.7 63.8v.3M87.7 64.2v.1M87.7 64.3v.2M87.7 64.5v.3M87.7 64.9v.1M87.7 65v.2M87.7 65.2v.3M87.7 65.6v.1M87.7 65.7v.1M87.7 65.9v.3M87.7 66.3v.1"/>
<path d="M87.7 66.4v.1M87.7 66.6v.2M87.7 66.9v.1M87.7 63.4v.1M87.8 67.1v.1M87.8 63.2v.1M87.9 67.2l.1 .1M87.9 63.1v.1M88 67.3l.1 .1M88.1 63l-.1 .1M88.1 67.4l.2 .1M88.2 65.6l.3-.1v.2z"/>
<path d="M88.2 66.9l.3 .1-.3 .1v.1a.61 .61 0 0 0 .8-.3 .63 .63 0 0 1-.9 .3l.2-.1zM88.2 66.3h.3l-.3 .2v.2h.4l-.2 .2h-.2l.2-.1-.3-.1 .1-.3 .2 .1zM88.2 65.8h.3h-.1l.1 .2h-.3h.2zM88.2 66.2l.3 .1 .1-.3a.21 .21 0 0 1 .3 0 .21 .21 0 0 1 0 .3l-.2-.4-.2 .4-.3-.1v.1zM88.2 65.1h.3zM88.2 63.1h.4v.1h-.4zM88.2 63.2h.4l-.1 .1zM88.2 64h.1M88.2 64.2h.1M88.2 64.3h.4zM88.2 64.4a.23 .23 0 0 1 .3 0 .23 .23 0 0 1 0 .3 .23 .23 0 0 1-.3 0h.3l-.3-.1 .3-.1zM88.2 65l.3 .1h-.3z"/>
<path d="M88.2 63.4h.3l.1 .1zM88.2 63.6l.4-.1-.1 .1zM88.2 65.4h.3zM88.2 65.3l.3 .1zM88.2 63.8l.3-.1 .1 .2-.3-.1-.1 .2zM88.2 64.1h.4l-.4 .1zM88.3 62.9l-.2 .1M88.3 67.5h.1M88.3 62.9h.1M88.5 62.9h.1M88.6 67.5h-.1M88.7 62.9l.1 .1"/>
<path d="M88.8 66h.1M88.8 66.1h.1M88.8 67.4l-.1 .1M88.8 63l.1 .1M88.9 66.3h.1M88.9 67.3l-.1 .1M88.9 63.1l.1 .1M89 67.2l-.1 .1M89.1 63.2v.1M89.1 67.1v.1M89.2 63.4v.4M89.2 66.9v.1"/>
<path d="M89.2 63.8v.3M89.2 64.2v.1M89.2 64.3v.2M89.2 64.5v.3M89.2 64.9v.1M89.2 65v.2M89.2 65.2v.3M89.2 65.6v.1M89.2 65.7v.1M89.2 65.9v.3M89.2 66.3v.1M89.2 66.4v.1"/>
<path d="M89.2 66.6v.2"/>
</g>
<text font-size="8.9" x="61.3" y="20">CC-260</text>
<g font-size="2.8">
<text x="89.6" y="41.6">735</text>
<text x="99.9" y="45.5">470</text>
<text x="127.1" y="66.1">410</text>
<text x="54" y="73.4">200</text>
<text x="50.8" y="87.5">R1/2</text>
<text x="50.8" y="91.3">(15A)</text>
<text x="87.3" y="105.8">720</text>
<text x="68.6" y="119.8">200</text>
<text x="168.1" y="118.6">395</text>
<text x="130.4" y="147.3">710</text>
<text x="48.5" y="150">640</text>
<text x="124.4" y="160.1">380</text>
<text x="136.8" y="156">DL P4010</text>
<text x="53" y="169.1">150</text>
<text x="94.7" y="178.1">TFC202VN</text>
<text x="72" y="185.5">285</text>
<text x="71.2" y="189.7">305</text>
<text x="88.7" y="193">755</text>
</g>
<g font-size="2.7">
<text x="151.3" y="48.8">※정확한 시공을 위해서 반드시 제품 사이즈를 실측하고 시공하여 주시기 바랍니다.</text>
<text x="151.6" y="55.2">예시) 길이 735mm는 710~750mm까지의 치수 허용차를 가집니다.</text>
</g>
<g font-size="2.5">
<text x="151.5" y="35.5">실 제품 치수는 아래와 같은 도기 허용공차 내에서 변할 수 있습니다.</text>
<text x="165.5" y="32.3">위생도기 기준에 따라</text>
<text x="151.7" y="38.8">①</text>
<text x="164" y="38.8">미만 : ±2mm</text>
<text x="185.5" y="38.8">(KS)</text>
<text x="151.6" y="42.1">②</text>
<text x="151.6" y="45.4">③ 최대 허용공차 : ±25mm</text>
<text x="163.9" y="42.1">이상 : ±5%</text>
<text x="185.6" y="45.4">(KS)</text>
<text x="185.8" y="42.1">(KS)</text>
</g>
<g font-size="2.4">
<text x="93.9" y="185.8">VN 100 SDR33</text>
<text x="93.7" y="188.8">(구 VG2 100 염비관)</text>
</g>
<g font-size="2.2">
<text x="83.2" y="121.1">TFT 260LN</text>
<text x="110.1" y="130.7">TSC 416D</text>
<text x="91.6" y="154.3">TFT722N</text>
</g>
</svg>
